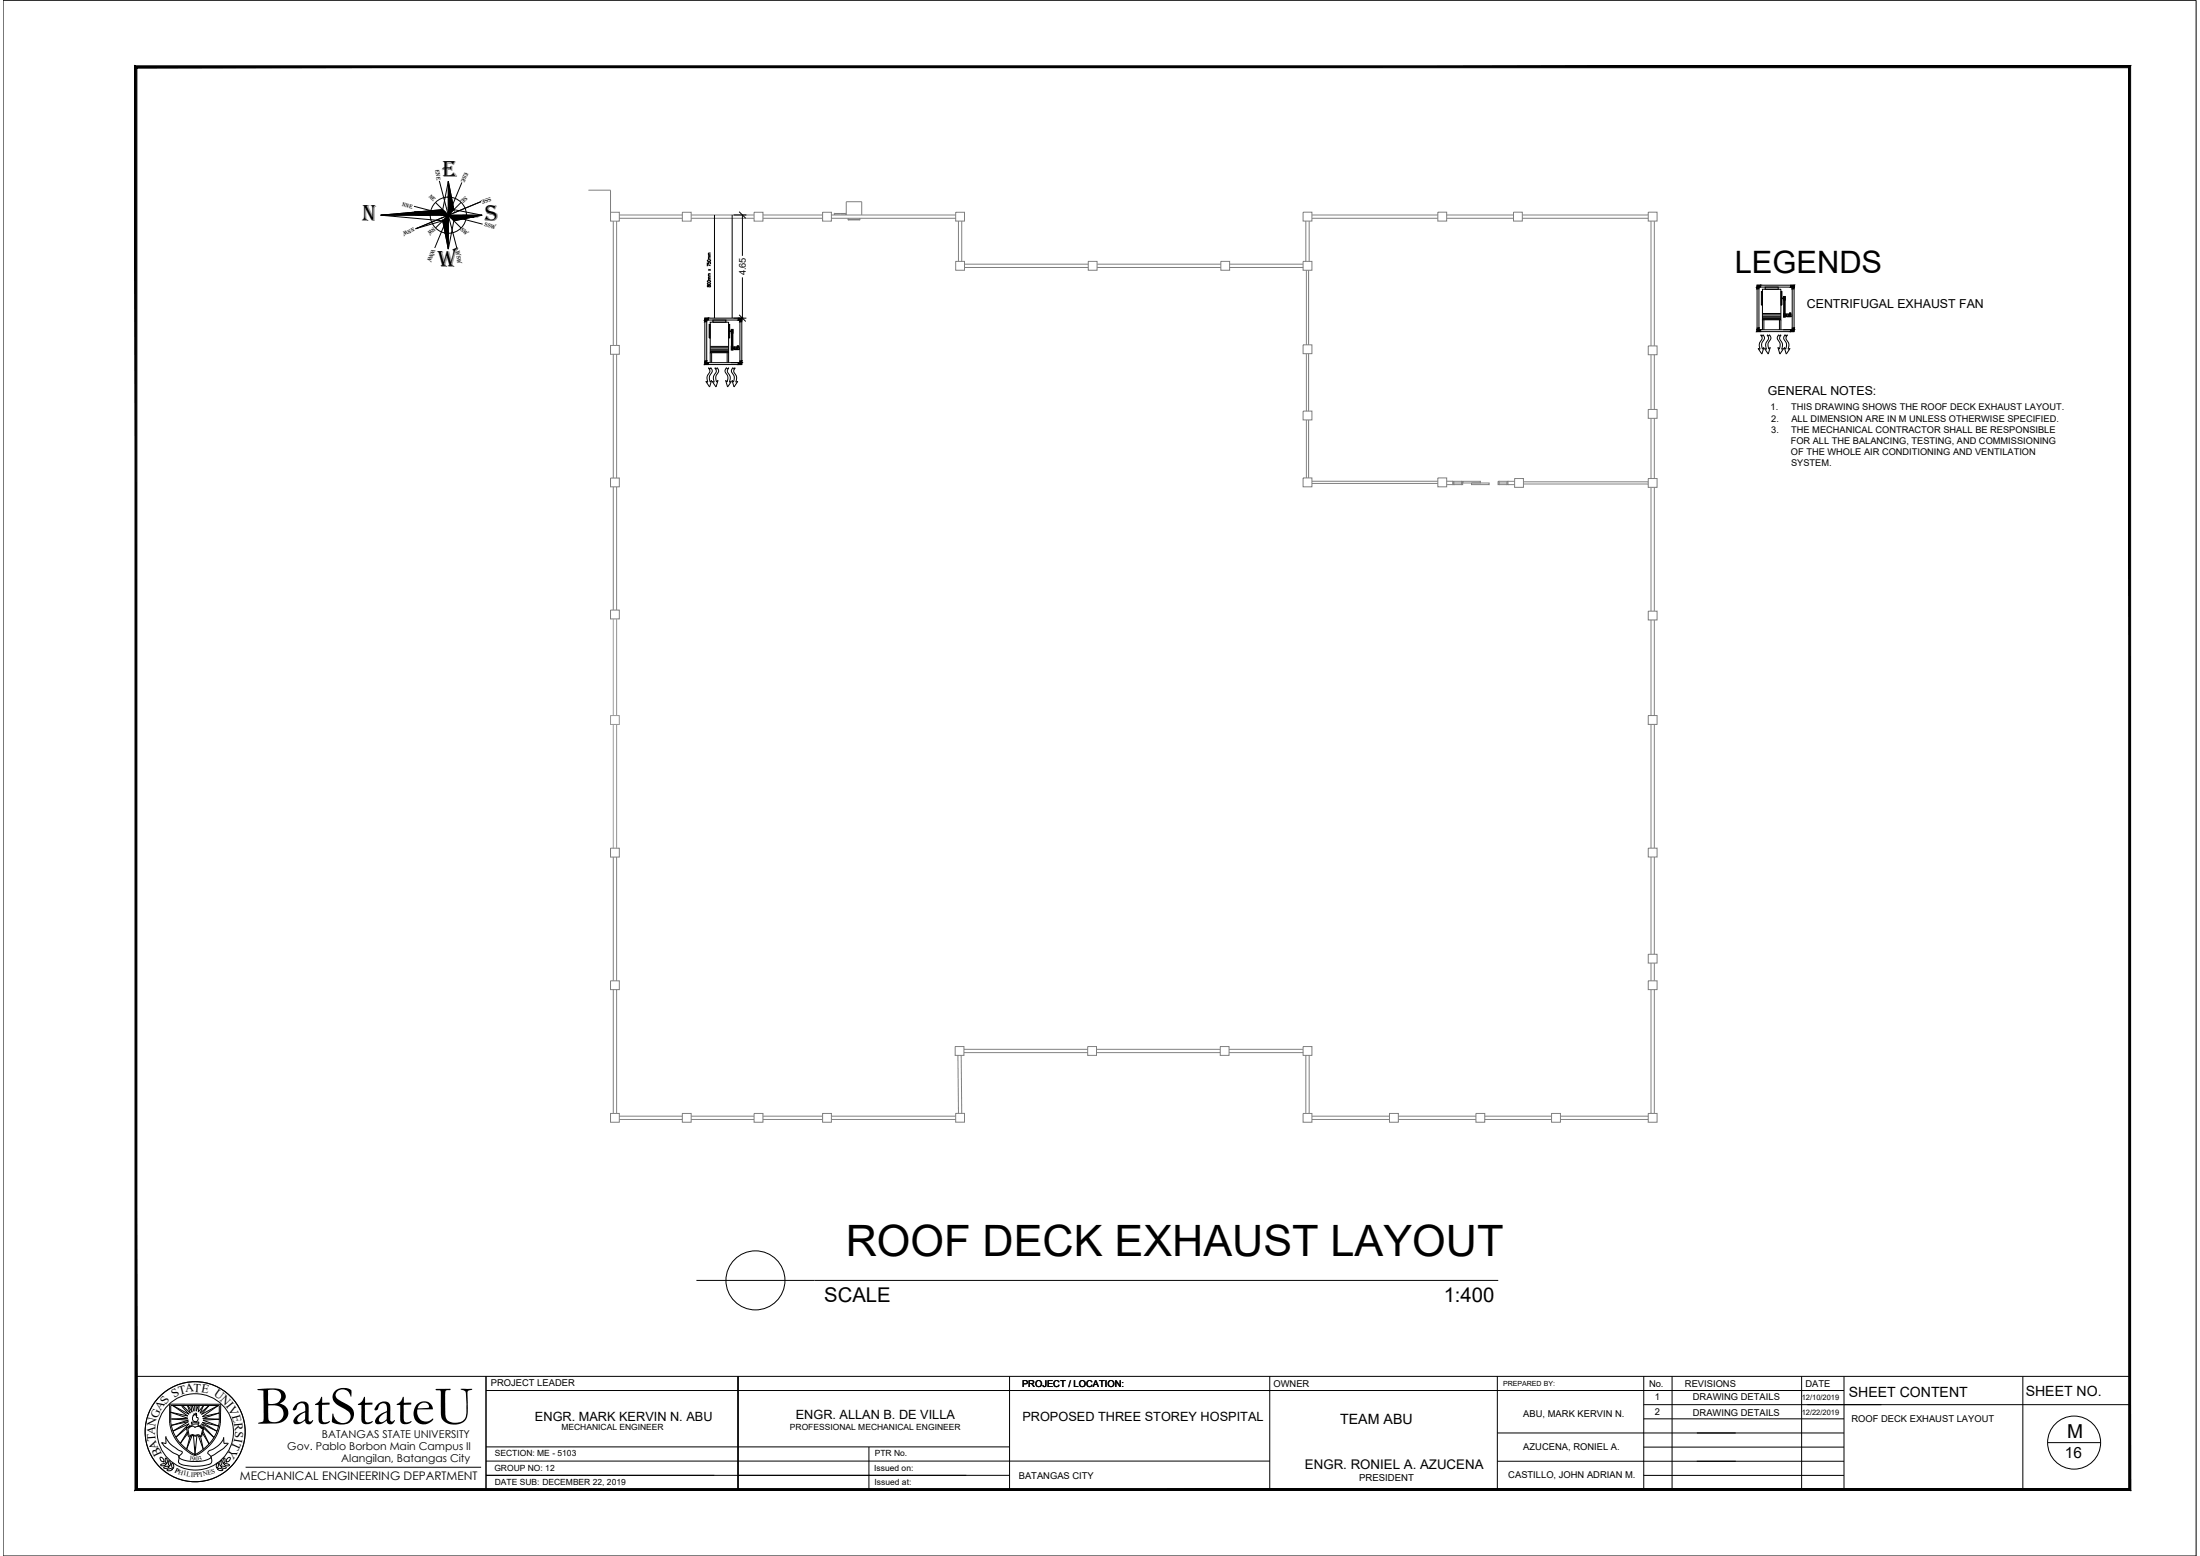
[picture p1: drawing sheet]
<svg xmlns="http://www.w3.org/2000/svg" width="420mm" height="297mm" viewBox="0 0 420 297" stroke-linecap="round" stroke-linejoin="round" font-family="sans-serif">
<!-- layer: 01_AC-EQUIP -->
<g fill="#000" stroke="#000" stroke-width=".19">
<path d="M335.6 55.1l.3-.3v.3zM335.6 54.8v.3l.3-.3z"/>
<path d="M335.6 54.8l.6-.4v.4zM335.6 54.4v.4l.6-.4z"/>
<path d="M342.3 55.1l.3-.3v.3zM342.3 54.8v.3l.3-.3z"/>
<path d="M342 54.8l.6-.4v.4zM342 54.4v.4l.6-.4z"/>
<path d="M134.6 69.2l.4-.3v.3zM134.6 68.9v.3l.4-.3z"/>
<path d="M134.6 61.4l.4-.3v.3zM134.6 61.1v.3l.4-.3z"/>
<path d="M134.6 69.6l.7-.4v.4zM134.6 69.2v.4l.7-.4z"/>
<path d="M134.6 61.1l.7-.4v.4zM134.6 60.7v.4l.7-.4z"/>
<path d="M141 69.6l.7-.4v.4zM141 69.2v.4l.7-.4z"/>
<path d="M141.3 69.2l.4-.3v.3zM141.3 68.9v.3l.4-.3z"/>
<path d="M141.3 61.4l.4-.3v.3zM141.3 61.1v.3l.4-.3z"/>
<path d="M141 61.1l.7-.4v.4zM141 60.7v.4l.7-.4z"/>
<path d="M335.6 62.9l.3-.3v.3zM335.6 62.6v.3l.3-.3z"/>
<path d="M335.6 63.3l.6-.4v.4zM335.6 62.9v.4l.6-.4z"/>
<path d="M342 63.3l.6-.4v.4zM342 62.9v.4l.6-.4z"/>
<path d="M342.3 62.9l.3-.3v.3zM342.3 62.6v.3l.3-.3z"/>
</g>
<g fill="none" stroke="#000" stroke-width=".19">
<path d="M335.6 54.4h7v8.9h-7zM335.6 55.1h.3M335.9 54.8h6.4v8.1h-6.4zM336.2 54.4v.4M336.4 55.7h.2v2.5h-.2zM336.6 55.2h3.5v5.9h-3.5zM336.6 59.8h3.5M337.1 54.8h2.5v.4h-2.5zM340.1 55.7h.2v2.5h-.2zM340.3 56.9h.3v.1h-.3zM340.7 59.8l-.1 .7h.4l-.1-.7M340.7 57.3l-.1-.7h.4l-.1 .7"/>
<path d="M340.7 56.6v3.9M340.7 57.3h.1M340.8 59.8h.1M340.8 56.6v3.9M340.9 56.6v3.9M342 54.4v.4M342.3 55.1h.3M134.6 60.7h7.1v8.9h-7.1zM134.6 68.9h.4M134.6 61.4h.4M135 61.1h6.3v8.1h-6.3zM135.3 60.7v.4"/>
<path d="M135.3 69.2v.4M135.4 62h.2v2.5h-.2zM135.6 61.5h3.5v5.8h-3.5zM135.6 67.3v1.9M135.6 66.1h3.5M135.6 67.2h3.5M135.6 67.1h3.5M135.6 67h3.5M135.6 66.8h3.5M135.6 66.7h3.5M135.6 66.4h3.5M135.9 67.3v1.9"/>
<path d="M136.1 61.1h2.5v.4h-2.5zM138.9 67.3v1.9M139.1 62h.3v2.5h-.3zM139.1 67.3v1.9M139.4 63.2h.3v.1h-.3zM139.6 69.2h1.7M139.7 63.6v-.7h.3v.7M139.7 62.9v3.9M139.7 66.1v.7h.3v-.7M139.8 63.6h.1M139.8 62.9v3.9M139.8 66.1h.1"/>
<path d="M139.9 62.9v3.9M140 62.9v3.9M140 66.4l.2 .1zM140.3 66.7h.8M141 60.7v.4M141 69.2v.4M141.3 68.9h.4M141.3 61.4h.4M335.6 62.6h.3M336.2 62.9v.4M336.6 61.1v1.8M336.6 60.9h3.5"/>
<path d="M336.6 60.8h3.5M336.6 60.7h3.5M336.6 60.5h3.5M336.6 60.4h3.5M336.6 60.1h3.5M336.9 61.1v1.8M339.8 61.1v1.8M340.1 61.1v1.8M340.5 62.9h1.8M341 60.2h.2zM341.2 60.4h.9M342 62.9v.4"/>
<path d="M342.3 62.6h.3"/>
</g>
<!-- layer: FATEXT -->
<g fill="none" stroke="#000" stroke-width=".19">
<path d="M341.2 60v.4zM341.2 59.9h.7v.5h-.7zM341.8 59.7h.2v.2h-.2zM341.9 59.9l.3 .1-.1 .4h-.2zM140.2 66.3l.1 .4zM140.3 66.2h.6v.5h-.6zM140.4 66.3h.5M140.4 66.4h.5M140.4 66.6h.5M140.4 66.5h.5M140.4 66.7h.5M140.8 66h.2v.2h-.2z"/>
<path d="M141.2 66.6l-.2 .1v-.5h.2v.4M341.4 60h.4M341.4 60.1h.4M341.4 60.3h.4M341.4 60.2h.4M341.4 60.4h.4"/>
</g>
<!-- layer: exhaust grill -->
<path d="M135.3 70.2l.3 .3 .1-.3 .3 .5-.1 .4a1.52 1.52 0 0 0-.3 1.8l.3-.3-.4 1.3-.7-1.1 .4 .2a1.77 1.77 0 0 1 .4-2zM136.5 70.2l.4 .3 .1-.3 .3 .6-.1 .3a1.52 1.52 0 0 0-.3 1.8l.2-.3-.4 1.3-.7-1.1 .4 .2a1.74 1.74 0 0 1 .4-2zM138.7 70.2l.1 .3 .4-.3-.3 .5 .1 .4a1.52 1.52 0 0 1 .3 1.9l.4-.2-.7 1.1-.4-1.3 .3 .3a1.72 1.72 0 0 0-.4-2zM140 70.2l.1 .3 .3-.3-.3 .6 .1 .3a1.52 1.52 0 0 1 .3 1.9l.4-.2-.7 1.1-.4-1.3 .3 .3a1.77 1.77 0 0 0-.4-2zM336.3 63.9l.3 .3 .1-.3 .3 .6-.1 .3a1.52 1.52 0 0 0-.3 1.9l.3-.4-.4 1.3-.7-1.1 .3 .2a1.74 1.74 0 0 1 .4-2zM337.5 63.9l.3 .3 .1-.3 .3 .5-.1 .4a1.52 1.52 0 0 0-.3 1.9l.3-.4-.4 1.3-.7-1.1 .4 .2a1.77 1.77 0 0 1 .3-2zM339.7 63.9l.1 .3 .3-.3-.2 .6v.3a1.52 1.52 0 0 1 .4 1.9l.3-.2-.7 1.1-.4-1.3 .3 .4a1.77 1.77 0 0 0-.4-2zM340.9 63.9l.1 .3 .4-.3-.3 .5 .1 .4a1.52 1.52 0 0 1 .3 1.9l.4-.2-.8 1.1-.3-1.3 .2 .4a1.72 1.72 0 0 0-.3-2z" fill="none" stroke="#000" stroke-width=".19"/>
<!-- layer: .1 -->
<path d="M.6 .1h418.8" fill="none" stroke="#000" stroke-width=".19"/>
<!-- layer: 0 -->
<g fill="none" stroke="#808080" stroke-width=".19">
<path d="M112.4 36.3h4.2v4.2M116.6 40.5h1.7v1.7h-1.7zM117.1 42.2v23.7M117.8 42.2v23.7M118.3 41.7h12M118.3 41h12M130.3 40.5h1.7v1.7h-1.7zM132 41.7h12M132 41h12M144 40.5h1.7v1.7h-1.7zM145.7 41.7h11.4M145.7 41h11.4"/>
<path d="M157.1 40.5h1.7v1.7h-1.7zM158.8 41.7h23.7M158.8 41h23.7M159.3 41v-.3l.1 .3M159.4 40.8h2.1M161.6 40.7l-.1 .3M162 41.7v.3v-.3M162 41.9h2.1M162 42h2.1M164.1 41.7v.3l.1-.3M164.6 41v-2.5h-3v2.5M182.5 40.5h1.7v1.7h-1.7z"/>
<path d="M182.5 49.9h1.7v1.7h-1.7zM183 42.2v7.7M183.7 42.2v7.7M184.2 51.1h23.6M184.2 50.4h23.6M207.8 49.9h1.7v1.7h-1.7zM209.5 51.1h23.7M209.5 50.4h23.7M233.2 49.9h1.6v1.7h-1.6zM234.8 51.1h14.1M234.8 50.4h14.1M248.9 49.9h1.6v1.7h-1.6z"/>
<path d="M248.9 40.5h1.6v1.7h-1.6zM249.4 42.2v7.7M249.5 51.6v14.2M249.9 51.6v14.2M250 42.2v7.7M250.5 41.7h24.1M250.5 41h24.1M274.6 40.5h1.7v1.7h-1.7zM276.3 41.7h12.8M276.3 41h12.8M289.1 40.5h1.6v1.7h-1.6zM290.7 41.7h24.1"/>
<path d="M290.7 41h24.1M314.8 40.5h1.7v1.7h-1.7zM315.3 42.2v23.8M315.9 42.2v23.8M116.6 65.9h1.7v1.7h-1.7zM117.1 67.6v23.7M117.8 67.6v23.7M248.9 65.8h1.6v1.7h-1.6zM248.9 78.5h1.6v1.7h-1.6zM249.5 67.5v11M249.9 67.5v11M314.8 66h1.7v1.7h-1.7z"/>
<path d="M314.8 78.2h1.7v1.7h-1.7zM315.3 67.7v10.5M315.3 79.9v11.5M315.9 67.7v10.5M315.9 79.9v11.5M116.6 91.3h1.7v1.6h-1.7zM117.1 92.9v23.6M117.8 92.9v23.6M248.9 91.2h1.6v1.7h-1.6zM249.5 80.2v11M249.9 80.2v11M250.5 92.3h24.1"/>
<path d="M250.5 91.9h24.1M274.6 91.2h1.7v1.7h-1.7zM276.3 91.9h1.1M276.3 92.5h1.1M277.4 91.9h.3v.6h-.3zM277.7 91.9h1.4M277.7 92.2h1.4M277.7 92.5h1.4M279.1 91.9h.2v.6h-.2zM279.3 91.9h3.4v.3h-3.4zM281 92.2h3.4v.3h-3.4zM286.1 91.9h.2v.6h-.2z"/>
<path d="M286.3 91.9h1.5M286.3 92.2h1.5M286.3 92.5h1.5M287.8 91.9h.2v.6h-.2zM288 91.9h1.3M288 92.5h1.3M289.3 91.4h1.6v1.6h-1.6zM290.9 92.4h23.9M290.9 92h23.9M314.8 91.4h1.7v1.6h-1.7zM315.3 93v23.7M315.9 93v23.7"/>
<path d="M116.6 116.5h1.7v1.6h-1.7zM314.8 116.7h1.7v1.6h-1.7zM315.3 118.3v18.3M315.9 118.3v18.3M314.8 136.6h1.7v1.7h-1.7zM315.3 138.3v23.6M315.9 138.3v23.6M116.6 161.9h1.7v1.7h-1.7zM117.1 163.6v23.6M117.8 163.6v23.6M314.8 161.9h1.7v1.7h-1.7zM315.3 163.6v18.6"/>
<path d="M315.9 163.6v18.6M116.6 187.2h1.7v1.7h-1.7zM117.1 188.9v23.7M117.8 188.9v23.7M182.4 199.8h1.7v1.7h-1.7zM207.7 199.8h1.7v1.7h-1.7zM233 199.8h1.7v1.7h-1.7zM248.9 199.8h1.6v1.7h-1.6zM314.8 187.2h1.7v1.7h-1.7zM314.8 182.2h1.7v1.7h-1.7zM315.3 183.9v3.3M315.3 188.9v23.7"/>
<path d="M315.9 183.9v3.3M315.9 188.9v23.7M116.6 212.6h1.7v1.6h-1.7zM118.3 213.7h12M118.3 213.1h12M130.3 212.6h1.7v1.6h-1.7zM132 213.7h12M132 213.1h12M144 212.6h1.7v1.6h-1.7zM145.7 213.7h11.4M145.7 213.1h11.4M157.1 212.6h1.7v1.6h-1.7z"/>
<path d="M158.8 213.7h23.7M158.8 213.1h23.7M182.5 212.5h1.7v1.7h-1.7zM182.9 201.5l.1 11M183.6 201.5l.1 11M184.1 200.9h23.6M184.1 200.3h23.6M209.4 200.9h23.6M209.4 200.3h23.6M234.7 200.9h14.2M234.7 200.3h14.2M248.9 212.6h1.6v1.6h-1.6z"/>
<path d="M249.4 201.5v11.1M250 201.5v11.1M250.5 213.7h14.9M250.5 213.1h14.9M265.4 212.6h1.7v1.6h-1.7zM267.1 213.7h14.8M267.1 213.1h14.8M281.9 212.6h1.7v1.6h-1.7zM283.6 213.7h12.7M283.6 213.1h12.7M296.3 212.6h1.7v1.6h-1.7zM298 213.7h16.8"/>
<path d="M298 213.1h16.8M314.8 212.6h1.7v1.6h-1.7z"/>
</g>
<path d="M117.1 118.1v18.5M117.8 118.1v18.5M116.6 136.6h1.7v1.7h-1.7zM117.1 138.3v23.6M117.8 138.3v23.6" fill="none" stroke="#989898" stroke-width=".19"/>
<g fill="none" stroke="#000" stroke-width=".19">
<path d="M141.2 40.4l1.2 1.3M141.2 60.1l1.2 1.3M133 244.4h153.1"/>
<circle cx="144.3" cy="244.4" r="5.6"/>
</g>
<!-- layer: template -->
<g fill="none" stroke="#000" stroke-width=".19">
<path d="M.6 .1v296.9h418.8v-296.9M26 262.7h380.7M31.2 279l.1 .1a.62 .62 0 0 0-.7-.8v.1a.74 .74 0 0 0 .7 .7M31.7 274.4v1.2l-.8-.2M31.7 279.5l-.3 .3a.44 .44 0 0 1-.7-.2h.1a.7 .7 0 0 1 .9 0M31.7 274.3v.2l.3 .4a6.2 6.2 0 0 0 2.4 2.1l.3 .1a.37 .37 0 0 1-.2 .6l-.2 .2a.41 .41 0 0 0-.1 .4 .41 .41 0 0 0 .4 .3 6.6 6.6 0 0 0 5.7-.4l-.1-.2-.2-.3a.48 .48 0 0 1-.3-.6 .48 .48 0 0 1 .6-.3 3.7 3.7 0 0 0 2.4-2.4l.1 1.1h.8a7.8 7.8 0 0 1-2.8 2.3l-.4 .2-.1 .3a.85 .85 0 0 1-.5 1.3 8.6 8.6 0 0 1-5.5-.2l-.2-.3 .1-.6a.81 .81 0 0 0-.8-1l-.7-.4a4.2 4.2 0 0 1-1.7-1.5l-.1-.2h.2M31.8 274.3h-.1M31.9 279.4h-.1a.81 .81 0 0 1-.2-1 .63 .63 0 0 1 .2 1M32.4 268.1h9.8l-.1 3.6a8 8 0 0 1-4.9 6.2 8.1 8.1 0 0 1-4.8-6.2zM32.5 279.9h-.1a.84 .84 0 0 1-.2-1 .49 .49 0 0 1 .3 .7l-.1 .3M35.8 273.4l-1.4 2.1 1.4-1.8M35.8 268.3l.6 1.5-1.5-1.5-.2 .2 1.4 1.5-3.1-1.7 2.9 2-3.4-.7 3.4 1.1-3.2 .2 3.3 .2-3.3 1 3.3-.7-3 1.8 3.1-1.4-2.5 2.6 2.7-2.3"/>
<path d="M35.9 272.7l.3-.1a.72 .72 0 0 1 1.1-.1 .85 .85 0 0 1 1.3 .2h.1l-.3 1.4-.4-.2-.8 .1-.4-.1-.6 .2zM35.9 268.3l.8 1.3-.2-1.2 .2-.1 .4 1.1v-1.1M36.6 271.4v.1a.32 .32 0 0 0 .1 .4 .32 .32 0 0 0 .4 0l.8-.1 .1-.3h-1.4M36.7 272.1v.1l-1.1 .3 .4 1.7a.36 .36 0 0 0 .3 .1 .36 .36 0 0 0 .3-.2l.7 .1a.77 .77 0 0 1 1 0h.2l.4-1.6-.4-.1-.4-.3h-.3M36.7 271.8v.4M36.7 274l-1.1 2.6 .7-2.3M37.1 277.7a8.1 8.1 0 0 0 4.8-6.1v-3.3h-9.3v3.3a8.1 8.1 0 0 0 4.8 6.1M37.1 276.2h.3M37.1 276.3h.3M37.2 271.4a.76 .76 0 0 1-.2-1.3l.1-.2 .3 .2v-.3l.2 .4a.32 .32 0 0 0 .2 .5l-.1 .5-.5 .2M37.3 276.6h-.1M37.4 276.5h-.2"/>
<path d="M37.5 268.3v1.1l.4-1.1M37.6 274.1l-.4 3.5-.2-3.5M37.8 271.8v.4M37.9 274.1l.9 2.6-.5-2.5M38 268.3l-.1 1.3 1-1.3-.7 1.5 1.7-1.5-1.4 1.7 3.2-1.7-3.1 2.1 3.3-.7-3.2 1.1 3.2 .1-3.1 .2 2.9 1.1-3.1-.7 2.8 1.7-2.9-1.4 2.4 2.6-2.7-2.4M38.8 273.3l1.1 2.3-1.2-2M41.4 279.3l.2-.1a.52 .52 0 0 1 .1 .8l-.2 .2a.37 .37 0 0 1-.3-.3 .37 .37 0 0 1 .2-.3zM42 279.8h.1a.7 .7 0 0 0 .1-1v.1a.92 .92 0 0 0-.1 1M42.2 280l.4-.1a.47 .47 0 0 1 .6 .3l-.7 .1zM42.6 279.4h.1a.7 .7 0 0 0 .1-1.1l-.2 .7 .1 .4M42.8 279.5l.4-.1a.46 .46 0 0 1 .6 .3l-.7 .1zM43.3 279l-.1 .1a.61 .61 0 0 1 .8-.8v.1a.73 .73 0 0 1-.8 .7"/>
<path d="M92.8 262.7v21.6M92.8 265.4h259.4M92.8 278.9h149.7M92.8 276.2h100M140.9 262.7v21.6M165.9 276.2v8.1M192.8 262.7v21.6M242.5 262.7v21.6M286 279h66.2M286 273.6h66.2M286 262.7v21.6M313.9 270.9h38.3"/>
<path d="M313.9 268.1h92.8M313.9 262.7v21.6M313.9 276.3h38.3M319.3 262.7v21.6M344.1 262.7v21.6M352.2 262.7v21.6M386.3 262.7v21.6M391.1 275.4h10.1M31.3 280.1a.76 .76 0 0 1 1 0 .58 .58 0 0 1-1 0zM32.9 280.5l-.3 .2a.45 .45 0 0 1-.7-.1l.1-.1a.72 .72 0 0 1 .9 0M33.1 280.3h-.1a.81 .81 0 0 1-.2-1 .63 .63 0 0 1 .3 1M41.5 280.4h.1a.85 .85 0 0 1 .9 .1l.1 .1a.63 .63 0 0 1-1.1-.2z"/>
<path d="M46.9 280.1h45M92.8 281.6h100M313.9 281.7h38.3"/>
<circle cx="37.3" cy="273.3" r="9.6"/>
<circle cx="37.3" cy="273.3" r="7.3"/>
<circle cx="396.1" cy="275.4" r="5.1"/>
</g>
<path d="M26.1 284.2l-.3 .3 380.7-.3zM25.8 284.5l380.7-.3 .4 .3zM406.5 12.9v271.3l.4 .3zM406.5 12.9l.4-.3v271.9zM26.1 12.9h380.4l.4-.3zM25.8 12.6h381.1l-380.8 .3zM25.8 12.6l.3 271.6v-271.3zM25.8 12.6l.3 271.6-.3 .3z" fill="#000" stroke="#000" stroke-width=".19"/>
<!-- layer: dimen -->
<path d="M136.5 41v19.7M139.8 41v19.7M140.1 41h2.4M141.8 41v7.8M141.8 52.9v7.8M140.1 60.7h2.4" fill="none" stroke="#000" stroke-width=".19"/>
<!-- layer: ducting label -->
<g fill="none" stroke="#000" stroke-width=".19">
<path d="M135.1 50.1v.2l.3 .1a.18 .18 0 0 1 0-.3 .18 .18 0 0 1 .2 0 .18 .18 0 0 1 0 .3M135.1 54.5v.2a.21 .21 0 0 0 .2 0 .21 .21 0 0 0 .1-.2h.3a.19 .19 0 0 1-.2 .3 .19 .19 0 0 1-.2-.2zM135.1 54.1a.31 .31 0 0 1 .4-.1 .31 .31 0 0 1 .2 .3 .31 .31 0 0 1-.4 .1 .31 .31 0 0 1-.2-.3zM135.1 53.6a.31 .31 0 0 1 .4-.1 .31 .31 0 0 1 .2 .3 .32 .32 0 0 1-.4 .1 .32 .32 0 0 1-.2-.3zM135.1 49.7a.31 .31 0 0 1 .4-.2 .31 .31 0 0 1 .2 .4 .32 .32 0 0 1-.4 .1 .32 .32 0 0 1-.2-.3zM135.3 53.4h.4M135.3 52.7h.4M135.3 51.4l.4 .2M135.3 49.5h.4M135.3 48.8h.4M135.7 53.2h-.4l.1 .2M135.7 52.9h-.4l.1 .3"/>
<path d="M135.7 52.5h-.4l.1 .2M135.7 52.2l-.4 .1 .1 .2M135.7 50.7l-.6-.2v.3M135.7 49.2h-.4l.1 .3M135.7 49h-.4l.1 .2M135.7 48.5l-.4 .1 .1 .2M135.7 48.3h-.4l.1 .2M135.7 51.4l-.4 .2"/>
</g>
<!-- layer: PATHS -->
<g fill="#000" stroke="#000" stroke-width=".19">
<path d="M85.6 34.6l.6 3h-.6zM85.6 37.6l.3 .1zM85.6 37.6l.6 .1zM82.3 40.2l2.3-.2 .2 .2zM85 44.5h.3zM85 44.5h.6zM85.6 40h1.1l-.8 .8zM85.6 41.1v.3h-.3zM85.9 41.4h3.1v.3zM89.1 41.1h3l-1.6 .3z"/>
<path d="M85.6 37.6l.6 .1zM85.9 37.7h.3z"/>
<path d="M85.6 37.7h.6zM85.6 37.7h.6z"/>
<path d="M85.6 37.7l1.1 2.3-.5-2.3zM85.6 37.7l1.1 2.3h-1.1z"/>
<path d="M75.9 40.8l6.3 .3v-.3zM72.7 41.1l3.2-.3 6.3 .3z"/>
<path d="M79.1 40.5l3.1 .3v-.3zM75.9 40.8l3.2-.3 3.1 .3z"/>
<path d="M82.3 40.2h2.5l.2 .3zM82.3 40.2l-.1 .3h2.8zM79.1 40.5l3.2-.3-.1 .3z"/>
<path d="M85 44.5h.6zM85.3 44.5h.3z"/>
<path d="M85 44.5h.6zM85 44.5h.6v3z"/>
<path d="M82.2 40.5l3.1 .3-.3-.3zM82.2 40.5l3.1 .3h-3.1z"/>
<path d="M82.2 40.8l3.4 .3-.3-.3zM82.2 40.8l3.4 .3h-3.4z"/>
<path d="M85.6 40v.8h.3zM85.6 40.8h.3l-.3 .3z"/>
<path d="M85.3 41.4l.3 .7v-.7zM85.3 41.4l.3 .7h-1z"/>
<path d="M84.6 42.1l1 2.4v-2.4zM84.6 42.1l1 2.4h-.6z"/>
<path d="M85.9 41.4l.3 .3h2.8zM86.2 41.7h2.8l-2.3 .4z"/>
<path d="M89.1 41.1l-.1 .3h1.5zM89 41.4h1.5l-1.5 .3z"/>
<path d="M85.6 41.1l3.4 .3 .1-.3zM85.6 41.1l3.4 .3h-3.1z"/>
</g>
<g fill="none" stroke="#000" stroke-width=".19">
<path d="M79.1 39.4l13.1 3.4M83.2 38.6l4.9 4.9M83.9 34.5l3.4 13.1M85.6 34.6v12.9M85.6 34.6l1.1 5.4 5.4 1.1M85.6 34.6l-1 5.4-11.9 1.1M88.1 38.6l-4.9 4.9M88.2 34.8l-5.2 12.5M91.9 38.5l-12.5 5.2M72.7 41.1h19.4M72.7 41.1l11.9 1M84.6 42.1l1 5.4"/>
<path d="M84.6 42.1l-5.2 1.6M92.1 41.1l-5.4 1-1.1 5.4"/>
<circle cx="85.6" cy="41.1" r="3.5"/>
</g>
<text font-size="10.6" x="49" y="271.8">BatStateU</text>
<text font-size="8.3" x="161.5" y="239.7">ROOF DECK EXHAUST LAYOUT</text>
<text font-size="5.9" x="331.3" y="52.1">LEGENDS</text>
<g font-size="4.5">
<text x="84.5" y="33.8">E</text>
<text x="69.2" y="42.2">N</text>
<text x="92.6" y="42.2">S</text>
<text x="83.6" y="51.1">W</text>
</g>
<g font-size="3.9">
<text x="157.4" y="248.6">SCALE</text>
<text x="275.7" y="248.6">1:400</text>
</g>
<text font-size="3.7" x="394.8" y="274.6">M</text>
<text font-size="2.9" x="394.4" y="278.4">16</text>
<g font-size="2.7">
<text x="353.1" y="266.7">SHEET CONTENT</text>
<text x="386.9" y="266.4">SHEET NO.</text>
<text x="255.9" y="271.9">TEAM ABU</text>
</g>
<text font-size="2.5" x="249.2" y="280.5">ENGR. RONIEL A. AZUCENA</text>
<g font-size="2.4">
<text x="345.1" y="58.9">CENTRIFUGAL EXHAUST FAN</text>
<text x="337.7" y="75.4">GENERAL NOTES:</text>
<text x="102.2" y="271.2">ENGR. MARK KERVIN N. ABU</text>
<text x="152" y="270.9">ENGR. ALLAN B. DE VILLA</text>
<text x="195.3" y="271.3">PROPOSED THREE STOREY HOSPITAL</text>
</g>
<g font-size="2.3">
<text x="30.6" y="269.4" transform="rotate(-56 30.6 269.4)">AS</text>
<text x="33.3" y="266.8" transform="rotate(-33 33.3 266.8)">S</text>
<text x="34.3" y="266.2" transform="rotate(-15 34.3 266.2)">T</text>
<text x="35.4" y="265.8" transform="rotate(-6 35.4 265.8)">A</text>
<text x="36.9" y="265.7" transform="rotate(3 36.9 265.7)">T</text>
<text x="38.4" y="265.8" transform="rotate(11 38.4 265.8)">E</text>
<text x="40.7" y="266.4" transform="rotate(36 40.7 266.4)">U</text>
<text x="41.9" y="267.3" transform="rotate(46 41.9 267.3)">N</text>
<text x="43.1" y="268.5" transform="rotate(51 43.1 268.5)">I</text>
<text x="43.5" y="269" transform="rotate(62 43.5 269)">V</text>
<text x="29.6" y="274" transform="rotate(-85 29.6 274)">A</text>
<text x="29.7" y="272.3" transform="rotate(-78 29.7 272.3)">N</text>
<text x="29.8" y="275.1" transform="rotate(-94 29.8 275.1)">T</text>
<text x="30.1" y="270.9" transform="rotate(-66 30.1 270.9)">G</text>
<text x="44.3" y="270.3" transform="rotate(75 44.3 270.3)">E</text>
<text x="44.7" y="275.2" transform="rotate(114 44.7 275.2)">T</text>
<text x="44.7" y="271.7" transform="rotate(84 44.7 271.7)">R</text>
<text x="44.8" y="274.5" transform="rotate(100 44.8 274.5)">I</text>
<text x="44.9" y="273.2" transform="rotate(94 44.9 273.2)">S</text>
<text x="30.3" y="276.5" transform="rotate(-110 30.3 276.5)">A</text>
<text x="31" y="277.7" transform="rotate(-115 31 277.7)">B</text>
<text x="44.1" y="276.5" transform="rotate(122 44.1 276.5)">Y</text>
<text x="45.8" y="282.6">MECHANICAL ENGINEERING DEPARTMENT</text>
</g>
<g font-size="2.1">
<text x="61.5" y="274.5">BATANGAS STATE UNIVERSITY</text>
<text x="54.9" y="276.8">Gov. Pablo Borbon Main Campus II</text>
<text x="65.2" y="279.1">Alangilan, Batangas City</text>
</g>
<g font-size="1.8">
<text x="142.4" y="52.6" transform="rotate(-90 142.4 52.6)">4.65</text>
<text x="338.1" y="78.3">1.</text>
<text x="338.3" y="82.6">3.</text>
<text x="338.3" y="80.5">2.</text>
<text x="342.1" y="78.3">THIS DRAWING SHOWS THE ROOF DECK EXHAUST LAYOUT.</text>
<text x="342.1" y="82.6">THE MECHANICAL CONTRACTOR SHALL BE RESPONSIBLE</text>
<text x="342.1" y="80.5">ALL DIMENSION ARE IN M UNLESS OTHERWISE SPECIFIED.</text>
<text x="342" y="84.7">FOR ALL THE BALANCING, TESTING, AND COMMISSIONING</text>
<text x="342" y="86.9">OF THE WHOLE AIR CONDITIONING AND VENTILATION</text>
<text x="342.1" y="89">SYSTEM.</text>
<text x="93.8" y="264.6">PROJECT LEADER</text>
<text x="195.2" y="264.7">PROJECT / LOCATION:</text>
<text x="243.2" y="264.7">OWNER</text>
<text x="314.9" y="264.7">No.</text>
<text x="316" y="267.3">1</text>
<text x="321.8" y="264.7">REVISIONS</text>
<text x="323.3" y="267.4">DRAWING DETAILS</text>
<text x="344.8" y="264.7">DATE</text>
<text x="290.9" y="270.5">ABU, MARK KERVIN N.</text>
<text x="316" y="270.2">2</text>
<text x="323.3" y="270.2">DRAWING DETAILS</text>
<text x="353.6" y="271.4">ROOF DECK EXHAUST LAYOUT</text>
<text x="290.9" y="276.8">AZUCENA, RONIEL A.</text>
<text x="194.6" y="282.4">BATANGAS CITY</text>
<text x="259.6" y="282.8">PRESIDENT</text>
<text x="288.1" y="282.1">CASTILLO, JOHN ADRIAN M.</text>
</g>
<g font-size="1.6">
<text x="107.2" y="273">MECHANICAL ENGINEER</text>
<text x="150.9" y="273">PROFESSIONAL MECHANICAL ENGINEER</text>
<text x="94.4" y="280.8">GROUP NO: 12</text>
<text x="94.5" y="278">SECTION: ME - 5103</text>
<text x="167" y="280.8">Issued on:</text>
<text x="167" y="278">PTR No.</text>
<text x="94.5" y="283.6">DATE SUB: DECEMBER 22, 2019</text>
<text x="167" y="283.6">Issued at:</text>
</g>
<g font-size="1.4">
<text x="344.1" y="267.3">12/10/2019</text>
<text x="344.1" y="270.2">12/22/2019</text>
</g>
<g font-size="1.3">
<text x="287.1" y="264.6">PREPARED BY:</text>
<text x="33.3" y="280.9" transform="rotate(27 33.3 280.9)">P</text>
<text x="34" y="281.3" transform="rotate(17 34 281.3)">H</text>
<text x="35" y="281.6" transform="rotate(8 35 281.6)">I</text>
<text x="35.6" y="281.7" transform="rotate(10 35.6 281.7)">L</text>
<text x="36.1" y="278.7" transform="rotate(9 36.1 278.7)">1</text>
<text x="36.4" y="281.9" transform="rotate(3 36.4 281.9)">I</text>
<text x="36.7" y="278.8">90</text>
<text x="36.9" y="281.9">P</text>
<text x="37.6" y="281.9" transform="rotate(-8 37.6 281.9)">PI</text>
<text x="38" y="278.8" transform="rotate(-14 38 278.8)">3</text>
<text x="38.8" y="281.9" transform="rotate(-13 38.8 281.9)">N</text>
<text x="39.8" y="281.6" transform="rotate(-14 39.8 281.6)">E</text>
<text x="40.5" y="281.4" transform="rotate(-15 40.5 281.4)">S</text>
</g>
<g font-size="1.1">
<text x="83.1" y="32.4" transform="rotate(81 83.1 32.4)">ene</text>
<text x="88.8" y="32.8" transform="rotate(113 88.8 32.8)">ese</text>
<text x="76.8" y="39.3" transform="rotate(15 76.8 39.3)">nne</text>
<text x="81.8" y="37.6" transform="rotate(45 81.8 37.6)">nE</text>
<text x="88.9" y="37.4" transform="rotate(135 88.9 37.4)">se</text>
<text x="93.6" y="37.5" transform="rotate(158 93.6 37.5)">sse</text>
<text x="78.9" y="43.4" transform="rotate(158 78.9 43.4)">nnw</text>
<text x="82.5" y="47.5" transform="rotate(113 82.5 47.5)">wnw</text>
<text x="82.7" y="43.3" transform="rotate(135 82.7 43.3)">nw</text>
<text x="87" y="47.9" transform="rotate(82 87 47.9)">wsw</text>
<text x="87.9" y="43.8" transform="rotate(45 87.9 43.8)">sw</text>
<text x="92.5" y="43.2" transform="rotate(15 92.5 43.2)">ssw</text>
</g>
</svg>
